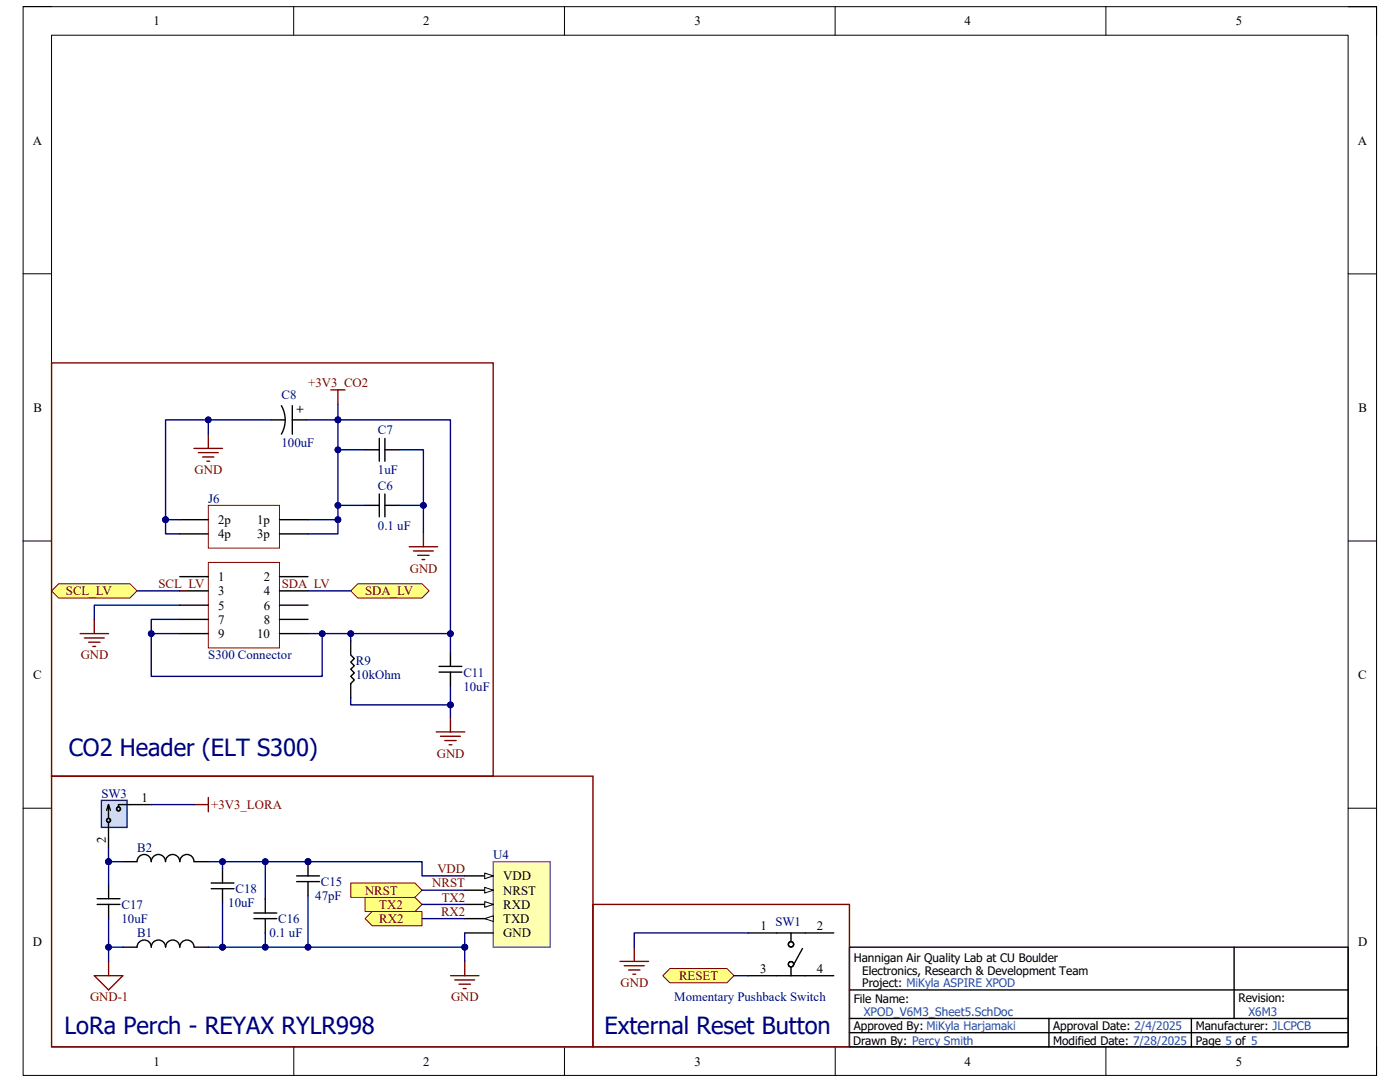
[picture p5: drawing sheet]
<svg xmlns="http://www.w3.org/2000/svg" width="279mm" height="216mm" viewBox="0 0 279 216" stroke-linecap="round" stroke-linejoin="round" font-family="sans-serif">
<path d="M4.6 1.3h270.1v213.3h-270.1z" fill="none" stroke="#000" stroke-width=".2"/>
<path d="M10.3 7h258.7v201.9h-258.7z" fill="#fff"/>
<g fill="none" stroke="#000" stroke-width=".2">
<path d="M4.6 1.3h5.7M10.3 7h258.7v201.9h-258.7zM58.6 1.3v5.7M112.6 1.3v5.7M166.7 1.3v5.7M220.7 1.3v5.7M269 1.3h5.7v5.7M4.6 54.6h5.7M269 54.7h5.7M4.6 107.9h5.7M269 107.9h5.7M4.6 161.3h5.7"/>
<path d="M269 161.3h5.7M58.6 208.9v5.7M112.6 208.9v5.7M166.7 208.9v5.7M220.7 208.9v5.7M274.7 208.9v5.7"/>
</g>
<g fill="none" stroke="#000" stroke-width=".28">
<path d="M149.3 186.2h17.1M149.3 194.7h17.1M157.9 186.2v1.7M157.9 193v1.7M160.1 189.3l-1.7 3.1M169.5 189h99.5v19.9h-99.5zM169.5 197.5h99.5M246.3 189v14.2M169.5 206.1h99.5M169.5 203.2h99.5M209.3 203.2v5.7M237.8 203.2v5.7"/>
<circle cx="157.9" cy="192.4" r=".53"/>
<circle cx="157.9" cy="188.4" r=".53"/>
</g>
<path d="M118.3 180.5h51.2v28.4h-51.2zM123.7 191.8h5.7M124.6 192.7h4M125.5 193.5h2.2M126.3 194.4h.6M126.6 189v2.8" fill="none" stroke="#800000" stroke-width=".28"/>
<path d="M133.7 193.3h11.4l1.4 1.4-1.4 1.4h-11.4l-1.4-1.4z" fill-rule="evenodd" fill="#ffff80"/>
<path d="M41.6 100.8h14.2v8.6h-14.2zM41.6 112.2h14.2v17.1h-14.2zM133.7 193.3h11.4l1.4 1.4-1.4 1.4h-11.4l-1.4-1.4z" fill="none" stroke="#800000" stroke-width=".2"/>
<g fill="none" stroke="#000" stroke-width=".28">
<path d="M35.9 103.7h5.7M35.9 106.5h5.7M35.9 115.1h5.7M35.9 117.9h5.7M55.8 103.7h5.7M55.8 106.5h5.7M55.8 115.1h5.7M55.8 117.9h5.7M35.9 120.8h5.7M35.9 123.6h5.7M35.9 126.4h5.7M55.8 120.8h5.7"/>
<path d="M55.8 123.6h5.7M55.8 126.4h5.7"/>
</g>
<path d="M71.4 116.5h12.8l1.4 1.4-1.4 1.4h-12.8l-1.4-1.4z" fill-rule="evenodd" fill="#ffff80"/>
<path d="M71.4 116.5h12.8l1.4 1.4-1.4 1.4h-12.8l-1.4-1.4z" fill="none" stroke="#800000" stroke-width=".2"/>
<path d="M11.7 116.5h14.2l1.4 1.4-1.4 1.4h-14.2l-1.4-1.4z" fill-rule="evenodd" fill="#ffff80"/>
<path d="M11.7 116.5h14.2l1.4 1.4-1.4 1.4h-14.2l-1.4-1.4z" fill="none" stroke="#800000" stroke-width=".2"/>
<g fill="none" stroke="#800000" stroke-width=".28">
<path d="M10.3 72.4h88.1v82.5h-88.1zM66 77.8h2.9M67.4 77.8v2.8M38.7 89.5h5.7M39.6 90.3h4M40.4 91.2h2.3M41.3 92h.5M41.6 86.6v2.9M81.7 109.1h5.6M82.5 109.9h4M83.4 110.8h2.2M84.2 111.7h.6"/>
<path d="M84.5 106.3v2.8M16 126.4h5.7M16.8 127.3h4M17.7 128.1h2.3M18.5 129h.6M18.8 123.6v2.8M87.1 146h5.7M87.9 146.9h4M88.8 147.8h2.2M89.6 148.6h.6M89.9 143.2v2.8"/>
</g>
<g fill="none" stroke="#000" stroke-width=".28">
<path d="M54.1 83.8h2.8M56.2 80.9a5.7 5.7 0 0 1 0 5.7M58.3 80.9v5.7M58.3 83.8h2.9M72.8 89.7h2.9M75.7 87.5v4.5M75.7 98.6v4.5M76.8 87.5v4.5M76.8 89.7h2.9M76.8 98.6v4.5M72.8 100.8h2.9M76.8 100.8h2.9"/>
<path d="M70 127.9v2.8l.7 .7-.7 .7 .7 .7-.7 .7 .7 .8-.7 .7 .7 .7-.7 .7v2.8M87.6 134.1h4.6M87.6 133h4.6M89.9 130.1v2.9M89.9 134.1v2.8"/>
</g>
<path d="M98.4 171.9h11.4v17.1h-11.4z" fill="#ffffb0"/>
<path d="M98.4 171.9h11.4v17.1h-11.4z" fill="none" stroke="#674ea7" stroke-width=".28"/>
<path d="M92.8 174.8h5.6" fill="none" stroke="#000" stroke-width=".28"/>
<path d="M96.7 174.2l1.7 .6-1.7 .5z" fill="#f8fcff"/>
<path d="M96.7 174.2l1.7 .6-1.7 .5z" fill="none" stroke="#000" stroke-width=".2"/>
<path d="M92.8 177.6h5.6" fill="none" stroke="#000" stroke-width=".28"/>
<path d="M96.7 177.1l1.7 .5-1.7 .6z" fill="#f8fcff"/>
<path d="M96.7 177.1l1.7 .5-1.7 .6z" fill="none" stroke="#000" stroke-width=".2"/>
<path d="M92.8 180.5h5.6" fill="none" stroke="#000" stroke-width=".28"/>
<path d="M96.7 179.9l1.7 .6-1.7 .5z" fill="#f8fcff"/>
<path d="M96.7 179.9l1.7 .6-1.7 .5z" fill="none" stroke="#000" stroke-width=".2"/>
<path d="M92.8 183.3h5.6" fill="none" stroke="#000" stroke-width=".28"/>
<path d="M96.7 183.3l1.7-.6v1.2z" fill="#f8fcff"/>
<path d="M96.7 183.3l1.7-.6v1.2z" fill="none" stroke="#000" stroke-width=".2"/>
<path d="M92.8 186.2h5.6" fill="none" stroke="#000" stroke-width=".28"/>
<path d="M41.6 159.1v2.9M38.7 160.5h2.9M89.9 194.7h5.7M90.8 195.5h3.9M91.6 196.4h2.3M92.5 197.3h.5M92.8 191.8v2.9" fill="none" stroke="#800000" stroke-width=".28"/>
<path d="M74.3 181.9h9.9v2.8h-9.9l-1.4-1.4z" fill-rule="evenodd" fill="#ffff80"/>
<path d="M74.3 181.9h9.9v2.8h-9.9l-1.4-1.4z" fill="none" stroke="#800000" stroke-width=".2"/>
<path d="M72.9 179h9.9l1.4 1.5-1.4 1.4h-9.9z" fill-rule="evenodd" fill="#ffff80"/>
<path d="M72.9 179h9.9l1.4 1.5-1.4 1.4h-9.9z" fill="none" stroke="#800000" stroke-width=".2"/>
<path d="M70 176.2h12.8l1.4 1.4-1.4 1.4h-12.8z" fill-rule="evenodd" fill="#ffff80"/>
<path d="M70 176.2h12.8l1.4 1.4-1.4 1.4h-12.8z" fill="none" stroke="#800000" stroke-width=".2"/>
<g fill="none" stroke="#000" stroke-width=".28">
<path d="M19.4 179.3h4.5M21.7 176.5v2.8M24.5 171.9h2.8a1.42 1.42 0 0 1 1.5-1.4 1.42 1.42 0 0 1 1.4 1.4 1.43 1.43 0 0 1 1.4-1.4 1.43 1.43 0 0 1 1.4 1.4 1.42 1.42 0 0 1 1.5-1.4 1.42 1.42 0 0 1 1.4 1.4 1.42 1.42 0 0 1 1.4-1.4 1.42 1.42 0 0 1 1.4 1.4h2.9M42.1 177.3h4.6M42.1 176.2h4.6M44.4 173.4v2.8M44.4 177.3v2.9M52.9 179.3v2.9M19.4 180.5h4.5M21.7 180.5v2.8M24.5 189h2.8a1.43 1.43 0 0 1 1.5-1.4 1.43 1.43 0 0 1 1.4 1.4 1.42 1.42 0 0 1 1.4-1.4 1.42 1.42 0 0 1 1.4 1.4 1.42 1.42 0 0 1 1.5-1.4 1.42 1.42 0 0 1 1.4 1.4 1.43 1.43 0 0 1 1.4-1.4 1.43 1.43 0 0 1 1.4 1.4h2.9M50.7 183.3h4.5"/>
<path d="M50.7 182.2h4.5M52.9 183.3v2.9"/>
</g>
<path d="M18.8 194.7h5.7l-2.8 2.8zM21.7 191.8v2.9" fill="none" stroke="#800000" stroke-width=".28"/>
<circle cx="61.5" cy="171.9" r=".57" fill="#000080"/>
<circle cx="61.5" cy="171.9" r=".57" fill="none" stroke="#000080" stroke-width=".2"/>
<path d="M59.2 175.9h4.6M59.2 174.8h4.6M61.5 171.9v2.9M61.5 175.9v2.9" fill="none" stroke="#000" stroke-width=".28"/>
<circle cx="61.5" cy="171.9" r=".57" fill="#000080"/>
<circle cx="61.5" cy="171.9" r=".57" fill="none" stroke="#000080" stroke-width=".2"/>
<path d="M10.3 154.9h108v54h-108z" fill="none" stroke="#800000" stroke-width=".28"/>
<path d="M20.2 159.7h5.2v5.4h-5.2z" fill="#c9daf8"/>
<path d="M20.2 159.7h5.2v5.4h-5.2z" fill="none" stroke="#073763" stroke-width=".28"/>
<g fill="none" stroke="#000" stroke-width=".28">
<path d="M21.3 161.7l.4-1.2 .3 1.2M21.7 160.5v2.6M21.7 164.3v4.8M30.2 160.5h-6.6v.3"/>
<circle cx="21.7" cy="163.7" r=".39"/>
<circle cx="23.6" cy="161.4" r=".39"/>
<circle cx="23.7" cy="161.4" r=".39"/>
</g>
<path d="M61.5 103.7h5.9v2.8h-5.9M146.5 194.7h2.8M149.3 186.2h-22.7v2.8" fill="none" stroke="#000080" stroke-width=".28"/>
<circle cx="67.4" cy="103.7" r=".57" fill="#000080"/>
<circle cx="67.4" cy="103.7" r=".57" fill="none" stroke="#000080" stroke-width=".2"/>
<path d="M67.4 100.8h5.4" fill="none" stroke="#000080" stroke-width=".28"/>
<circle cx="67.4" cy="100.8" r=".57" fill="#000080"/>
<circle cx="67.4" cy="100.8" r=".57" fill="none" stroke="#000080" stroke-width=".2"/>
<path d="M67.4 89.7v14" fill="none" stroke="#000080" stroke-width=".28"/>
<circle cx="67.4" cy="103.7" r=".57" fill="#000080"/>
<circle cx="67.4" cy="103.7" r=".57" fill="none" stroke="#000080" stroke-width=".2"/>
<circle cx="67.4" cy="100.8" r=".57" fill="#000080"/>
<circle cx="67.4" cy="100.8" r=".57" fill="none" stroke="#000080" stroke-width=".2"/>
<circle cx="67.4" cy="89.8" r=".57" fill="#000080"/>
<circle cx="67.4" cy="89.8" r=".57" fill="none" stroke="#000080" stroke-width=".2"/>
<path d="M79.7 89.7h4.8v11.1h-4.8" fill="none" stroke="#000080" stroke-width=".28"/>
<circle cx="84.5" cy="100.8" r=".57" fill="#000080"/>
<circle cx="84.5" cy="100.8" r=".57" fill="none" stroke="#000080" stroke-width=".2"/>
<path d="M33 103.7v2.8h2.9" fill="none" stroke="#000080" stroke-width=".28"/>
<circle cx="33" cy="103.7" r=".57" fill="#000080"/>
<circle cx="33" cy="103.7" r=".57" fill="none" stroke="#000080" stroke-width=".2"/>
<path d="M61.2 83.8h6.2" fill="none" stroke="#000080" stroke-width=".28"/>
<circle cx="67.4" cy="83.8" r=".57" fill="#000080"/>
<circle cx="67.4" cy="83.8" r=".57" fill="none" stroke="#000080" stroke-width=".2"/>
<path d="M67.4 80.7v9h5.4" fill="none" stroke="#000080" stroke-width=".28"/>
<circle cx="67.4" cy="89.8" r=".57" fill="#000080"/>
<circle cx="67.4" cy="89.8" r=".57" fill="none" stroke="#000080" stroke-width=".2"/>
<circle cx="67.4" cy="83.8" r=".57" fill="#000080"/>
<circle cx="67.4" cy="83.8" r=".57" fill="none" stroke="#000080" stroke-width=".2"/>
<path d="M33 103.7h2.9" fill="none" stroke="#000080" stroke-width=".28"/>
<circle cx="33" cy="103.7" r=".57" fill="#000080"/>
<circle cx="33" cy="103.7" r=".57" fill="none" stroke="#000080" stroke-width=".2"/>
<path d="M41.6 83.8v2.8" fill="none" stroke="#000080" stroke-width=".28"/>
<circle cx="41.6" cy="83.8" r=".57" fill="#000080"/>
<circle cx="41.6" cy="83.8" r=".57" fill="none" stroke="#000080" stroke-width=".2"/>
<path d="M35.9 123.6h-5.7v2.8h5.7M35.9 120.8h-17.1v2.8" fill="none" stroke="#000080" stroke-width=".28"/>
<circle cx="30.2" cy="126.4" r=".57" fill="#000080"/>
<circle cx="30.2" cy="126.4" r=".57" fill="none" stroke="#000080" stroke-width=".2"/>
<path d="M30.2 126.4v8.6h34.1v-8.6h-2.8" fill="none" stroke="#000080" stroke-width=".28"/>
<circle cx="30.2" cy="126.4" r=".57" fill="#000080"/>
<circle cx="30.2" cy="126.4" r=".57" fill="none" stroke="#000080" stroke-width=".2"/>
<circle cx="64.3" cy="126.4" r=".57" fill="#000080"/>
<circle cx="64.3" cy="126.4" r=".57" fill="none" stroke="#000080" stroke-width=".2"/>
<path d="M84.5 100.8v5.5" fill="none" stroke="#000080" stroke-width=".28"/>
<circle cx="84.5" cy="100.8" r=".57" fill="#000080"/>
<circle cx="84.5" cy="100.8" r=".57" fill="none" stroke="#000080" stroke-width=".2"/>
<path d="M64.3 126.4h5.7" fill="none" stroke="#000080" stroke-width=".28"/>
<circle cx="64.3" cy="126.4" r=".57" fill="#000080"/>
<circle cx="64.3" cy="126.4" r=".57" fill="none" stroke="#000080" stroke-width=".2"/>
<circle cx="70" cy="126.4" r=".57" fill="#000080"/>
<circle cx="70" cy="126.4" r=".57" fill="none" stroke="#000080" stroke-width=".2"/>
<path d="M67.4 83.8h22.5v42.6h-19.9v1.5" fill="none" stroke="#000080" stroke-width=".28"/>
<circle cx="70" cy="126.4" r=".57" fill="#000080"/>
<circle cx="70" cy="126.4" r=".57" fill="none" stroke="#000080" stroke-width=".2"/>
<circle cx="89.9" cy="126.4" r=".57" fill="#000080"/>
<circle cx="89.9" cy="126.4" r=".57" fill="none" stroke="#000080" stroke-width=".2"/>
<circle cx="67.4" cy="83.8" r=".57" fill="#000080"/>
<circle cx="67.4" cy="83.8" r=".57" fill="none" stroke="#000080" stroke-width=".2"/>
<path d="M54.1 83.8h-21.1v19.9" fill="none" stroke="#000080" stroke-width=".28"/>
<circle cx="33" cy="103.7" r=".57" fill="#000080"/>
<circle cx="33" cy="103.7" r=".57" fill="none" stroke="#000080" stroke-width=".2"/>
<circle cx="41.6" cy="83.8" r=".57" fill="#000080"/>
<circle cx="41.6" cy="83.8" r=".57" fill="none" stroke="#000080" stroke-width=".2"/>
<path d="M70 139.2v1.5h19.9v2.5" fill="none" stroke="#000080" stroke-width=".28"/>
<circle cx="89.9" cy="140.7" r=".57" fill="#000080"/>
<circle cx="89.9" cy="140.7" r=".57" fill="none" stroke="#000080" stroke-width=".2"/>
<path d="M89.9 126.4v3.7" fill="none" stroke="#000080" stroke-width=".28"/>
<circle cx="89.9" cy="126.4" r=".57" fill="#000080"/>
<circle cx="89.9" cy="126.4" r=".57" fill="none" stroke="#000080" stroke-width=".2"/>
<path d="M89.9 136.9v3.8" fill="none" stroke="#000080" stroke-width=".28"/>
<circle cx="89.9" cy="140.7" r=".57" fill="#000080"/>
<circle cx="89.9" cy="140.7" r=".57" fill="none" stroke="#000080" stroke-width=".2"/>
<path d="M84.2 177.6h8.6M21.7 183.3v5.7M84.2 183.3h8.6M84.2 180.5h8.6" fill="none" stroke="#000080" stroke-width=".28"/>
<circle cx="21.7" cy="189" r=".57" fill="#000080"/>
<circle cx="21.7" cy="189" r=".57" fill="none" stroke="#000080" stroke-width=".2"/>
<path d="M24.5 189h-2.8v2.8" fill="none" stroke="#000080" stroke-width=".28"/>
<circle cx="21.7" cy="189" r=".57" fill="#000080"/>
<circle cx="21.7" cy="189" r=".57" fill="none" stroke="#000080" stroke-width=".2"/>
<path d="M41.6 189h2.8" fill="none" stroke="#000080" stroke-width=".28"/>
<circle cx="44.4" cy="189" r=".57" fill="#000080"/>
<circle cx="44.4" cy="189" r=".57" fill="none" stroke="#000080" stroke-width=".2"/>
<path d="M44.4 180.2v8.8" fill="none" stroke="#000080" stroke-width=".28"/>
<circle cx="44.4" cy="189" r=".57" fill="#000080"/>
<circle cx="44.4" cy="189" r=".57" fill="none" stroke="#000080" stroke-width=".2"/>
<path d="M92.8 186.2v2.8" fill="none" stroke="#000080" stroke-width=".28"/>
<circle cx="92.8" cy="189" r=".57" fill="#000080"/>
<circle cx="92.8" cy="189" r=".57" fill="none" stroke="#000080" stroke-width=".2"/>
<path d="M92.8 189v2.8" fill="none" stroke="#000080" stroke-width=".28"/>
<circle cx="92.8" cy="189" r=".57" fill="#000080"/>
<circle cx="92.8" cy="189" r=".57" fill="none" stroke="#000080" stroke-width=".2"/>
<path d="M52.9 186.2v2.8" fill="none" stroke="#000080" stroke-width=".28"/>
<circle cx="52.9" cy="189" r=".57" fill="#000080"/>
<circle cx="52.9" cy="189" r=".57" fill="none" stroke="#000080" stroke-width=".2"/>
<path d="M61.5 178.8v10.2" fill="none" stroke="#000080" stroke-width=".28"/>
<circle cx="61.5" cy="189" r=".57" fill="#000080"/>
<circle cx="61.5" cy="189" r=".57" fill="none" stroke="#000080" stroke-width=".2"/>
<path d="M44.4 189h48.4" fill="none" stroke="#000080" stroke-width=".28"/>
<circle cx="44.4" cy="189" r=".57" fill="#000080"/>
<circle cx="44.4" cy="189" r=".57" fill="none" stroke="#000080" stroke-width=".2"/>
<circle cx="52.9" cy="189" r=".57" fill="#000080"/>
<circle cx="52.9" cy="189" r=".57" fill="none" stroke="#000080" stroke-width=".2"/>
<circle cx="61.5" cy="189" r=".57" fill="#000080"/>
<circle cx="61.5" cy="189" r=".57" fill="none" stroke="#000080" stroke-width=".2"/>
<circle cx="92.8" cy="189" r=".57" fill="#000080"/>
<circle cx="92.8" cy="189" r=".57" fill="none" stroke="#000080" stroke-width=".2"/>
<path d="M44.4 171.9h17.1" fill="none" stroke="#000080" stroke-width=".28"/>
<circle cx="44.4" cy="171.9" r=".57" fill="#000080"/>
<circle cx="44.4" cy="171.9" r=".57" fill="none" stroke="#000080" stroke-width=".2"/>
<circle cx="52.9" cy="171.9" r=".57" fill="#000080"/>
<circle cx="52.9" cy="171.9" r=".57" fill="none" stroke="#000080" stroke-width=".2"/>
<circle cx="61.5" cy="171.9" r=".57" fill="#000080"/>
<circle cx="61.5" cy="171.9" r=".57" fill="none" stroke="#000080" stroke-width=".2"/>
<path d="M61.5 171.9h22.7v2.9h8.6" fill="none" stroke="#000080" stroke-width=".28"/>
<circle cx="61.5" cy="171.9" r=".57" fill="#000080"/>
<circle cx="61.5" cy="171.9" r=".57" fill="none" stroke="#000080" stroke-width=".2"/>
<path d="M41.6 171.9h2.8v1.5" fill="none" stroke="#000080" stroke-width=".28"/>
<circle cx="44.4" cy="171.9" r=".57" fill="#000080"/>
<circle cx="44.4" cy="171.9" r=".57" fill="none" stroke="#000080" stroke-width=".2"/>
<path d="M21.7 171.9h2.8" fill="none" stroke="#000080" stroke-width=".28"/>
<circle cx="21.7" cy="171.9" r=".57" fill="#000080"/>
<circle cx="21.7" cy="171.9" r=".57" fill="none" stroke="#000080" stroke-width=".2"/>
<path d="M21.7 171.9v4.6M30.2 160.5h8.5" fill="none" stroke="#000080" stroke-width=".28"/>
<circle cx="21.7" cy="171.9" r=".57" fill="#000080"/>
<circle cx="21.7" cy="171.9" r=".57" fill="none" stroke="#000080" stroke-width=".2"/>
<path d="M21.7 169.1v2.8" fill="none" stroke="#000080" stroke-width=".28"/>
<circle cx="21.7" cy="171.9" r=".57" fill="#000080"/>
<circle cx="21.7" cy="171.9" r=".57" fill="none" stroke="#000080" stroke-width=".2"/>
<path d="M52.9 171.9v7.4" fill="none" stroke="#000080" stroke-width=".28"/>
<circle cx="52.9" cy="171.9" r=".57" fill="#000080"/>
<circle cx="52.9" cy="171.9" r=".57" fill="none" stroke="#000080" stroke-width=".2"/>
<path d="M27.3 117.9h8.6M61.5 117.9h8.5" fill="none" stroke="#000080" stroke-width=".28"/>
<g font-size="4.7" fill="#000080">
<text x="13.7" y="150.8">CO2 Header (ELT S300)</text>
<text x="12.9" y="206.2">LoRa Perch - REYAX RYLR998</text>
<text x="120.6" y="206.2">External Reset Button</text>
</g>
<g font-size="2.6">
<text x="30.6" y="5.1">1</text>
<text x="84.5" y="5.1">2</text>
<text x="138.6" y="5.1">3</text>
<text x="192.5" y="5.1">4</text>
<text x="246.6" y="5.1">5</text>
<text x="6.5" y="28.9">A</text>
<text x="271" y="28.9">A</text>
<text x="6.7" y="82.2">B</text>
<text x="60.6" y="80.8" transform="rotate(180 60.6 80.8)">+</text>
<text x="271.1" y="82.2">B</text>
<text x="43.6" y="104.6">2p</text>
<text x="43.6" y="107.4">4p</text>
<text x="51.3" y="104.6">1p</text>
<text x="51.3" y="107.4">3p</text>
<text x="43.6" y="116">1</text>
<text x="43.6" y="118.8">3</text>
<text x="52.6" y="116">2</text>
<text x="52.6" y="118.8">4</text>
<text x="43.6" y="121.6">5</text>
<text x="43.6" y="124.5">7</text>
<text x="52.6" y="121.6">6</text>
<text x="52.7" y="124.5">8</text>
<text x="43.6" y="127.3">9</text>
<text x="51.3" y="127.3">10</text>
<text x="6.6" y="135.5">C</text>
<text x="271.1" y="135.5">C</text>
<text x="28.2" y="160">1</text>
<text x="21.1" y="168.3" transform="rotate(-90 21.1 168.3)">2</text>
<text x="100.4" y="175.7">VDD</text>
<text x="100.4" y="178.5">NRST</text>
<text x="100.4" y="181.3">RXD</text>
<text x="100.4" y="184.2">TXD</text>
<text x="151.8" y="185.6">1</text>
<text x="163" y="185.6">2</text>
<text x="6.6" y="188.8">D</text>
<text x="100.4" y="187">GND</text>
<text x="271" y="188.8">D</text>
<text x="151.7" y="194.1">3</text>
<text x="163" y="194.1">4</text>
<text x="30.6" y="212.6">1</text>
<text x="84.5" y="212.6">2</text>
<text x="138.6" y="212.6">3</text>
<text x="192.5" y="212.6">4</text>
<text x="246.6" y="212.6">5</text>
</g>
<g font-size="2.6" fill="#800000">
<text x="61.5" y="77.3">+3V3_CO2</text>
<text x="38.8" y="94.6">GND</text>
<text x="13.1" y="118.8">SCL_LV</text>
<text x="31.6" y="117.4">SCL_LV</text>
<text x="56.2" y="117.4">SDA_LV</text>
<text x="72.9" y="118.8">SDA_LV</text>
<text x="81.8" y="114.2">GND</text>
<text x="16.1" y="131.6">GND</text>
<text x="87.2" y="151.2">GND</text>
<text x="42.1" y="161.4">+3V3_LORA</text>
<text x="72.9" y="178.5">NRST</text>
<text x="86.3" y="177.1">NRST</text>
<text x="87.3" y="174.2">VDD</text>
<text x="88.2" y="179.9">TX2</text>
<text x="75.7" y="184.2">RX2</text>
<text x="75.7" y="181.3">TX2</text>
<text x="88" y="182.8">RX2</text>
<text x="123.9" y="197">GND</text>
<text x="135.5" y="195.6">RESET</text>
<text x="18" y="199.8">GND-1</text>
<text x="90" y="199.8">GND</text>
</g>
<g font-size="2.6" fill="#000080">
<text x="56.2" y="79.7">C8</text>
<text x="56.2" y="89.2">100uF</text>
<text x="75.4" y="86.7">C7</text>
<text x="75.4" y="94.6">1uF</text>
<text x="41.6" y="100.3">J6</text>
<text x="75.4" y="97.7">C6</text>
<text x="75.4" y="105.7">0.1 uF</text>
<text x="41.6" y="131.6">S300 Connector</text>
<text x="71" y="132.7">R9</text>
<text x="71" y="135.6">10kOhm</text>
<text x="92.5" y="135">C11</text>
<text x="92.5" y="137.8">10uF</text>
<text x="20.3" y="159.2">SW3</text>
<text x="27.4" y="170">B2</text>
<text x="98.4" y="171.4">U4</text>
<text x="47" y="178.2">C18</text>
<text x="62.9" y="179.6">47pF</text>
<text x="64.1" y="176.8">C15</text>
<text x="24.2" y="181.3">C17</text>
<text x="24.2" y="184.2">10uF</text>
<text x="45.6" y="181.1">10uF</text>
<text x="55.5" y="184.2">C16</text>
<text x="154.7" y="184.8">SW1</text>
<text x="27.4" y="187">B1</text>
<text x="53.8" y="187">0.1 uF</text>
<text x="134.6" y="199.8">Momentary Pushback Switch</text>
</g>
<g font-size="2.3">
<text x="170.4" y="191.9">Hannigan Air Quality Lab at CU Boulder</text>
<text x="172.1" y="194.5">Electronics, Research &amp; Development Team</text>
<text x="172.1" y="197">Project: MiKyla ASPIRE XPOD</text>
<text x="170.4" y="200.2">File Name:</text>
<text x="247.2" y="199.9">Revision:</text>
<text x="170.2" y="208.4">Drawn By: Percy Smith</text>
<text x="170.4" y="205.6">Approved By: MiKyla Harjamaki</text>
<text x="210.2" y="208.4">Modified Date: 7/28/2025</text>
<text x="210.2" y="205.6">Approval Date: 2/4/2025</text>
<text x="238.6" y="205.6">Manufacturer: JLCPCB</text>
<text x="238.6" y="208.4">Page 5 of 5</text>
</g>
<g font-size="2.3" fill="#15c">
<text x="172.4" y="202.7">XPOD_V6M3_Sheet5.SchDoc</text>
<text x="249.2" y="202.7">X6M3</text>
</g>
</svg>
